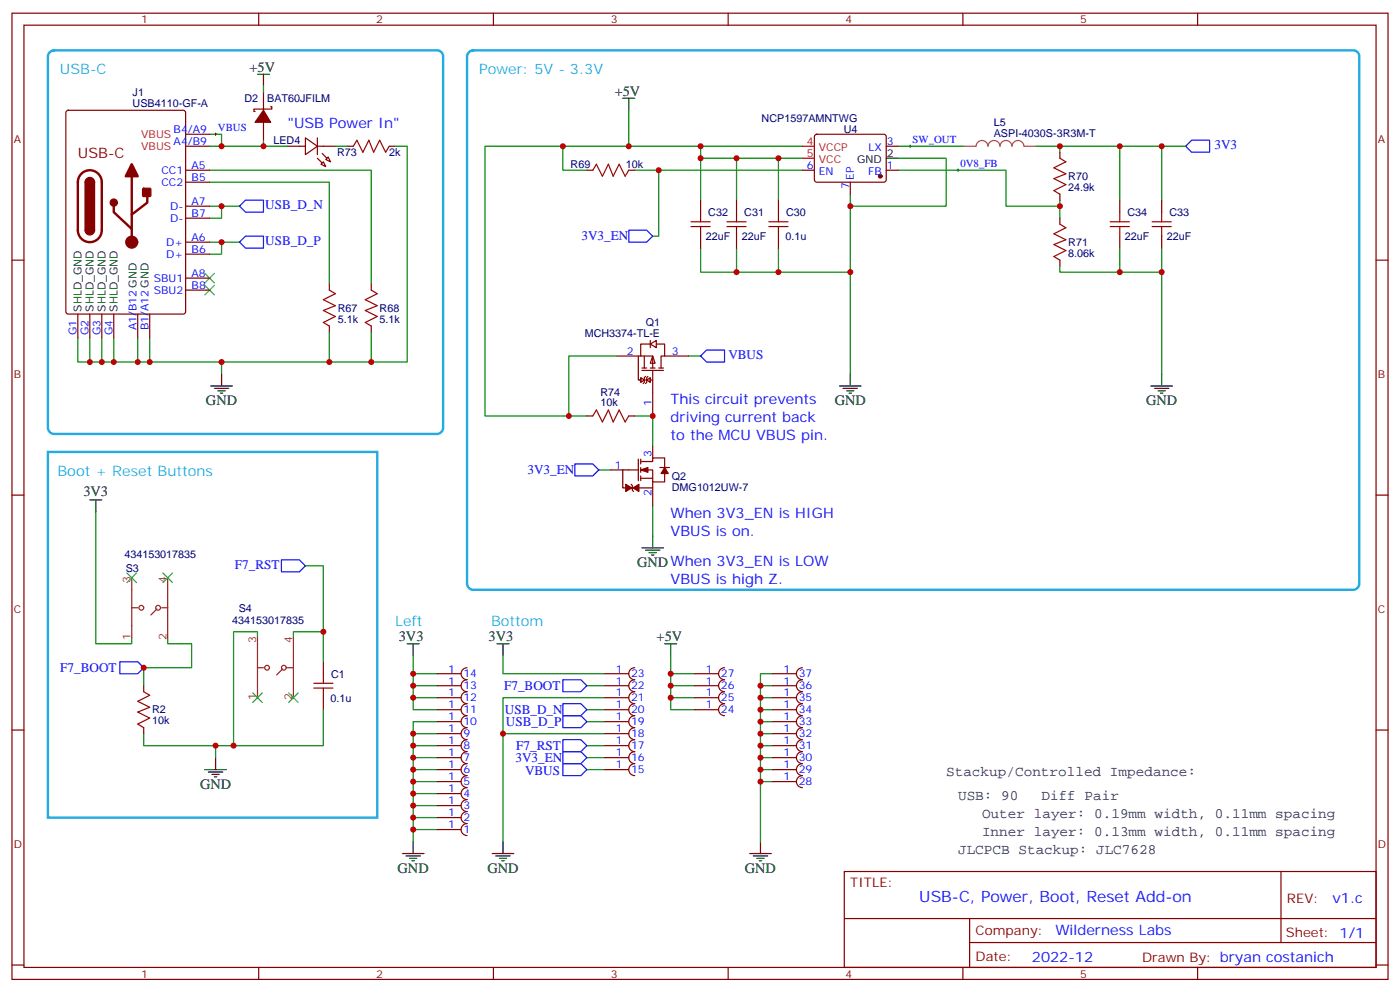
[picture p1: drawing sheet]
<svg xmlns="http://www.w3.org/2000/svg" width="412mm" height="292mm" viewBox="0 0 412 292" stroke-linecap="round" stroke-linejoin="round" font-family="sans-serif">
<g fill="none" stroke="#870000" stroke-width=".35">
<path d="M3.5 3.9h405.4v284.3h-405.4zM7.1 7.4h398.2v277.3h-398.2zM76.2 3.9v3.5M145.3 3.9v3.5M214.5 3.9v3.5M283.6 3.9v3.5M352.8 3.9v3.5M3.5 76.6h3.6M405.3 76.6h3.6M3.5 145.7h3.6M405.3 145.7h3.6M3.5 214.8h3.6"/>
<path d="M405.3 214.8h3.6M248.7 256.5h156.6v28.2h-156.6zM377.3 256.5v20.9M248.7 270.3h156.5M285.6 277.4h119.6M285.6 270.3v14.1M3.5 284h3.6M76.2 284.7v3.5M145.3 284.7v3.5M214.5 284.7v3.5M283.6 284.7v3.5M352.8 284.7v3.5"/>
<path d="M405.3 284h3.6"/>
</g>
<path d="M61.7 39.5h3.6v3.5M26.5 99.5v7M30 99.5v7M33.5 99.5v7M40.6 99.5v7M44.1 99.5v7M65.3 106.5v3.6M202.8 104.8h3.6" fill="none" stroke="#008700" stroke-width=".35"/>
<path d="M14.7 15.3l1.2-.5h112.9a1.76 1.76 0 0 1 1.7 1.8v109.3a1.89 1.89 0 0 1-1.7 1.8h-112.9a1.89 1.89 0 0 1-1.8-1.8v-109.3zM138.2 15.3l1.1-.5h259.3a1.76 1.76 0 0 1 1.8 1.8v155.2a1.89 1.89 0 0 1-1.8 1.8h-259.3a1.89 1.89 0 0 1-1.7-1.8v-155.2z" fill="none" stroke="#24abe3" stroke-width=".71"/>
<g fill="#fff" stroke="#870000" stroke-width=".35">
<path d="M192.3 104.8l.7 2.1h-1.4z"/>
<path d="M191.6 101.2l1.7-1v2.1z"/>
<path d="M190.5 111.8l1.1-.7v1.4z"/>
<path d="M188.7 111.1l1.1 .7-1.1 .7z"/>
</g>
<g fill="none" stroke="#870000" stroke-width=".35">
<path d="M19.6 32.7l.5-.2h33.9l.6 .4 .1 58.8-.5 .7h-34.1l-.6-.4-.1-58.8zM54.7 39.5h7M77.6 27.2v5.3M77.6 36v5.3M79.7 31.4h.4v.7h-5.3v.7h.3M240.1 39.7l.5-.2 20 .1 .5 .6-.1 13-.7 .4h-20l-.4-.7v-12.7zM54.7 43h7M54.7 50.1h7M54.7 53.6h7M84.7 43h5.3M90 40.6l3.5 2.4-3.5 2.5zM93.5 43h5.3"/>
<path d="M93.5 40.6v4.9M94.5 48.3l.7-.7 .8 1.4zM96.7 46.2l.7 1.4-1.4-.7zM102.3 43h1.8M114.7 43h1.7M172.9 50.1h1.7M185.2 50.1h1.8M206.4 58.9v3.5M217 58.9v3.5M229.3 58.9v3.5M236.4 50.1h3.5M250.5 53.6v3.6"/>
<path d="M261.1 43h3.5M261.1 50.1h3.5M312.2 44.8v1.8M312.2 57.2v1.7M329.8 58.9v3.5M342.2 58.9v3.5M54.7 60.7h7M54.7 64.2h7M54.7 71.3h7M54.7 74.8h7M206.4 69.5v3.5M217 69.5v3.5"/>
<path d="M229.3 69.5v3.5M312.2 64.2v1.8M312.2 76.6v1.7M329.8 69.5v3.5M342.2 69.5v3.5M22.9 92.4v7.1M26.5 92.4v7.1M30 92.4v7.1M33.5 92.4v7.1M40.6 92.4v7.1M44.1 92.4v7.1M54.7 81.8h7"/>
<path d="M54.7 85.4h7M97 83.6v1.8M97 96v1.7M109.4 83.6v1.8M109.4 96v1.7M181.7 104.8h7M188 104.8v7h1.1M188.4 111.8h.3M189.1 109h6.3M189.1 108.3h1.4M189.8 104.8v3.5M189.8 111.8h.7"/>
<path d="M190.1 110.8l-.3 .3v1.4l-.4 .4M190.9 110.8l-.4 .3v1.4l-.4 .4M191.2 111.8h1.1M191.6 101.2h-2.9v3.6h3.6v3.5M191.6 108.3h1.4M191.6 100.2v2.1M192.3 109v13.4M193.3 101.2h2.5v3.6h-1.1v3.5M194 108.3h1.4M195.8 104.8h7M172.9 122.4h1.7M179.9 138.3h3.5"/>
<path d="M185.2 122.4h1.8M185.2 138.3h2.8M188 135.1v6.4M188.7 135.8h3.6v-1h3.5v2.8M188.7 138.3h3.6v3.5h3.5v-2.5M188.7 135.1v1.4M188.7 137.6v1.4M192.3 131.2v3.6M194.4 137.6h2.8M188.7 140.8h3.6M188.7 140.1v1.4M192.3 141.8v7.1"/>
<path d="M95.2 194.7v3.6M128.8 198.3h7M137.6 196.5a1.76 1.76 0 0 0-1.8 1.8 1.76 1.76 0 0 0 1.8 1.7 1.76 1.76 0 0 0-1.8 1.8 1.76 1.76 0 0 0 1.8 1.8 1.76 1.76 0 0 0-1.8 1.7 1.76 1.76 0 0 0 1.8 1.8 1.76 1.76 0 0 0-1.8 1.7 1.76 1.76 0 0 0 1.8 1.8 1.76 1.76 0 0 0-1.8 1.8 1.76 1.76 0 0 0 1.8 1.7 1.76 1.76 0 0 0-1.8 1.8 1.76 1.76 0 0 0 1.8 1.8 1.76 1.76 0 0 0-1.8 1.7 1.76 1.76 0 0 0 1.8 1.8 1.76 1.76 0 0 0-1.8 1.8 1.76 1.76 0 0 0 1.8 1.7 1.76 1.76 0 0 0-1.8 1.8 1.76 1.76 0 0 0 1.8 1.7 1.76 1.76 0 0 0-1.8 1.8 1.76 1.76 0 0 0 1.8 1.8 1.76 1.76 0 0 0-1.8 1.7 1.76 1.76 0 0 0 1.8 1.8 1.76 1.76 0 0 0-1.8 1.8 1.76 1.76 0 0 0 1.8 1.7 1.76 1.76 0 0 0-1.8 1.8 1.76 1.76 0 0 0 1.8 1.8 1.76 1.76 0 0 0-1.8 1.7 1.76 1.76 0 0 0 1.8 1.8M178.2 198.3h7M187 196.5a1.76 1.76 0 0 0-1.8 1.8 1.76 1.76 0 0 0 1.8 1.7 1.76 1.76 0 0 0-1.8 1.8 1.76 1.76 0 0 0 1.8 1.8 1.76 1.76 0 0 0-1.8 1.7 1.76 1.76 0 0 0 1.8 1.8 1.76 1.76 0 0 0-1.8 1.7 1.76 1.76 0 0 0 1.8 1.8 1.76 1.76 0 0 0-1.8 1.8 1.76 1.76 0 0 0 1.8 1.7 1.76 1.76 0 0 0-1.8 1.8 1.76 1.76 0 0 0 1.8 1.8 1.76 1.76 0 0 0-1.8 1.7 1.76 1.76 0 0 0 1.8 1.8 1.76 1.76 0 0 0-1.8 1.8 1.76 1.76 0 0 0 1.8 1.7 1.76 1.76 0 0 0-1.8 1.8 1.76 1.76 0 0 0 1.8 1.7M204.6 198.3h7.1M213.4 196.5a1.76 1.76 0 0 0-1.7 1.8 1.76 1.76 0 0 0 1.7 1.7 1.76 1.76 0 0 0-1.7 1.8 1.76 1.76 0 0 0 1.7 1.8 1.76 1.76 0 0 0-1.7 1.7 1.76 1.76 0 0 0 1.7 1.8 1.76 1.76 0 0 0-1.7 1.7 1.76 1.76 0 0 0 1.7 1.8M227.5 198.3h7.1M236.4 196.5a1.76 1.76 0 0 0-1.8 1.8 1.76 1.76 0 0 0 1.8 1.7 1.76 1.76 0 0 0-1.8 1.8 1.76 1.76 0 0 0 1.8 1.8 1.76 1.76 0 0 0-1.8 1.7 1.76 1.76 0 0 0 1.8 1.8 1.76 1.76 0 0 0-1.8 1.7 1.76 1.76 0 0 0 1.8 1.8 1.76 1.76 0 0 0-1.8 1.8 1.76 1.76 0 0 0 1.8 1.7 1.76 1.76 0 0 0-1.8 1.8 1.76 1.76 0 0 0 1.8 1.8 1.76 1.76 0 0 0-1.8 1.7 1.76 1.76 0 0 0 1.8 1.8 1.76 1.76 0 0 0-1.8 1.8 1.76 1.76 0 0 0 1.8 1.7 1.76 1.76 0 0 0-1.8 1.8 1.76 1.76 0 0 0 1.8 1.7 1.76 1.76 0 0 0-1.8 1.8 1.76 1.76 0 0 0 1.8 1.8M42.3 201.8v1.8M42.3 214.1v1.8M95.2 205.3v3.5"/>
<path d="M128.8 219.4h7M128.8 215.9h7M128.8 205.3h7M128.8 208.8h7M128.8 212.4h7M128.8 201.8h7M178.2 219.4h7M178.2 215.9h7M178.2 205.3h7M178.2 208.8h7M178.2 212.4h7M178.2 201.8h7"/>
<path d="M204.6 205.3h7.1M204.6 208.8h7.1M204.6 201.8h7.1M227.5 219.4h7.1M227.5 215.9h7.1M227.5 205.3h7.1M227.5 208.8h7.1M227.5 212.4h7.1M227.5 201.8h7.1M128.8 230h7M128.8 223h7M128.8 226.5h7"/>
<path d="M128.8 237.1h7M128.8 233.5h7M178.2 223h7M178.2 226.5h7M227.5 230h7.1M227.5 223h7.1M227.5 226.5h7.1M128.8 240.6h7M128.8 244.1h7"/>
</g>
<g fill="none" stroke="#000" stroke-width=".35">
<path d="M75.8 21.9h3.6M77.6 21.9v3.5M183.4 28.9h3.6M185.2 28.9v3.6M261.1 46.6h3.5M62.1 113.6h6.3M63.1 114.3h4.3M64.2 115h2.1M64.9 115.7h.7M65.3 110.1v3.5M247.3 113.6h6.3M248.4 114.3h4.2"/>
<path d="M249.4 115h2.1M250.1 115.7h.7M250.5 110.1v3.5M339 113.6h6.4M340.1 114.3h4.2M341.1 115h2.2M341.8 115.7h.7M342.2 110.1v3.5M26.5 147.1h3.5M28.2 147.1v3.5M192.3 157.7v3.5M189.1 161.2h6.3"/>
<path d="M190.1 161.9h4.3M191.2 162.6h2.1M191.9 163.3h.7M119.9 189.4h3.6M121.7 189.4v3.6M146.4 189.4h3.5M148.2 189.4v3.6M195.8 189.4h3.5M197.6 189.4v3.6M60.3 226.5h6.4M61.4 227.2h4.2M62.4 227.9h2.2"/>
<path d="M63.1 228.6h.8M63.5 223v3.5M118.5 251.2h6.4M119.6 251.9h4.2M120.6 252.6h2.2M121.4 253.3h.7M121.7 247.6v3.6M145 251.2h6.3M146 251.9h4.3M147.1 252.6h2.1M147.8 253.3h.7M148.2 247.6v3.6"/>
<path d="M220.8 251.2h6.4M221.9 251.9h4.2M223 252.6h2.1M223.7 253.3h.7M224 247.6v3.6"/>
</g>
<g fill="none" stroke="#00f" stroke-width=".35">
<path d="M349.2 43l1.8-1.7h5.3v3.5h-5.3zM70.6 71.3l1.7-1.8h5.3v3.5h-5.3zM70.6 60.7l1.7-1.8h5.3v3.5h-5.3zM185.2 67.7h5.3l1.8 1.8-1.8 1.8h-5.3zM206.4 104.8l1.7-1.8h5.3v3.5h-5.3zM169.3 136.5h5.3l1.8 1.8-1.8 1.8h-5.3zM82.9 164.7h5.3l1.8 1.8-1.8 1.8h-5.3zM35.3 194.7h5.3l1.7 1.8-1.7 1.8h-5.3zM165.8 207.1h5.3l1.8 1.7-1.8 1.8h-5.3zM165.8 210.6h5.3l1.8 1.8-1.8 1.7h-5.3zM165.8 217.7h5.3l1.8 1.7-1.8 1.8h-5.3zM165.8 200h5.3l1.8 1.8-1.8 1.8h-5.3z"/>
<path d="M165.8 221.2h5.3l1.8 1.8-1.8 1.7h-5.3zM165.8 224.7h5.3l1.8 1.8-1.8 1.7h-5.3z"/>
</g>
<g fill="none" stroke="#008700" stroke-width=".35">
<path d="M77.6 25.4v1.8M185.2 32.5v10.5M61.7 50.1h47.7v33.5M61.7 53.6h35.3v30M77.6 41.3v1.7h-15.9M77.6 43h7.1M98.8 43h3.5M116.4 43h3.5v63.5h-10.5M165.8 43v7.1h7.1M187 50.1h49.4M194 50.1v19.4h-1.7M206.4 43v3.6h30"/>
<path d="M206.4 46.6v12.3M217 46.6v12.3M229.3 46.6v12.3M236.4 43h-93.5v79.4h30M250.5 57.2v52.9M264.6 50.1h31.7v10.6h15.9M264.6 46.6h14.1v14.1h-28.2M264.6 43h19.4M305.2 43h44M312.2 43v1.8M312.2 58.9v5.3M329.8 43v15.9"/>
<path d="M342.2 43v15.9M61.7 71.3h8.9M61.7 60.7h8.9M65.3 71.3v3.5h-3.6M65.3 60.7v3.5h-3.6M206.4 73v7.1h22.9M217 73v7.1M229.3 73v7.1h21.2M312.2 78.3v1.8h17.6M329.8 73v7.1h12.4M342.2 73v37.1M97 97.7v8.8h-74.1v-7"/>
<path d="M109.4 97.7v8.8h-12.4M181.7 104.8h-14.1v17.6M176.4 138.3h3.5M187 122.4h5.3v8.8M28.2 150.6v38.8h10.6v-1.7M192.3 148.9v8.8M90 166.5h5.2v19.4h-8.8v1.8M49.4 187.7v1.7h7v7.1h-14.1v5.3M75.8 187.7v-1.8h-7v33.5h-5.3M95.2 185.9v8.8M121.7 193v15.8h7.1M121.7 198.3h7.1"/>
<path d="M148.2 193v5.3h30M197.6 193v15.8h7M197.6 198.3h7M227.5 198.3h-3.5v49.3M42.3 215.9v3.5h21.2v3.6M95.2 208.8v10.6h-26.4M121.7 201.8h7.1M121.7 219.4h7.1M121.7 205.3h7.1M121.7 215.9h7.1M128.8 212.4h-7.1v35.2M172.9 208.8h5.3"/>
<path d="M172.9 212.4h5.3M172.9 201.8h5.3M172.9 219.4h5.3M178.2 215.9h-30v31.7M178.2 205.3h-30v10.6M197.6 201.8h7M197.6 205.3h7M224 208.8h3.5M224 212.4h3.5M224 201.8h3.5M224 219.4h3.5M224 205.3h3.5"/>
<path d="M224 215.9h3.5M121.7 223h7.1M121.7 226.5h7.1M121.7 230h7.1M121.7 233.5h7.1M121.7 237.1h7.1M172.9 223h5.3M172.9 226.5h5.3M224 223h3.5M224 226.5h3.5M224 230h3.5M121.7 240.6h7.1"/>
<path d="M121.7 244.1h7.1"/>
</g>
<g fill="none" stroke="#a10000" stroke-width=".35">
<path d="M104.1 43l1-1.7 1.8 3.5 1.8-3.5 1.4 3.5 1.7-3.5 1.8 3.5 1.1-1.8M174.6 50.1l1.1-1.8 1.7 3.6 1.8-3.6 1.4 3.6 1.8-3.6 1.7 3.6 1.1-1.8M312.2 46.6l1.8 1-3.6 1.8 3.6 1.8-3.6 1.4 3.6 1.7-3.6 1.8 1.8 1.1M203.6 66.7h5.6M203.6 65.3h5.6M206.4 62.4v2.9M206.4 66.7v2.8M214.1 66.7h5.7M214.1 65.3h5.7M217 62.4v2.9M217 66.7v2.8M226.5 66.7h5.6"/>
<path d="M226.5 65.3h5.6M229.3 62.4v2.9M229.3 66.7v2.8M312.2 66l1.8 1-3.6 1.8 3.6 1.8-3.6 1.4 3.6 1.7-3.6 1.8 1.8 1.1M327 66.7h5.7M327 65.3h5.7M329.8 62.4v2.9M329.8 66.7v2.8M339.4 66.7h5.6M339.4 65.3h5.6M342.2 62.4v2.9M342.2 66.7v2.8"/>
<path d="M97 85.4l1.8 1-3.6 1.8 3.6 1.8-3.6 1.4 3.6 1.7-3.6 1.8 1.8 1.1M109.4 85.4l1.7 1-3.5 1.8 3.5 1.8-3.5 1.4 3.5 1.7-3.5 1.8 1.8 1.1M174.6 122.4l1.1-1.8 1.7 3.6 1.8-3.6 1.4 3.6 1.8-3.6 1.7 3.6 1.1-1.8M95.2 198.3v2.8M42.3 203.6l1.8 1-3.5 1.8 3.5 1.7-3.5 1.4 3.5 1.8-3.5 1.8 1.7 1M92.4 202.5h5.7M92.4 201.1h5.7M95.2 202.5v2.8"/>
</g>
<g fill="#870000" stroke="#870000" stroke-width=".35">
<path d="M188.7 138.3l2.2-.7v1.4z"/>
<path d="M195.8 137.6l1 1.7h-2.1z"/>
<path d="M186.4 143.6l1.8-1.1v2.1z"/>
<path d="M184.3 142.5l1.8 1.1-1.8 1z"/>
<path d="M94.9 45.2l1.4 1.4z"/>
<path d="M93.5 46.6l1.4 1.4z"/>
<path d="M25 67.7h2.9a1.41 1.41 0 0 1-1.4 1.4 1.41 1.41 0 0 1-1.5-1.4z"/>
<path d="M25.3 52.8a1.41 1.41 0 0 1 1.6-.5 1.41 1.41 0 0 1 1 1.3h-2.9z"/>
<path d="M25 53.6h2.9v14.1h-2.9z"/>
<path d="M42 55.6l.3-.2h2l.1 .3v2l-.3 .2-1.9-.1-.2-.3z"/>
<path d="M77.6 32.5l2.1 3.5h-4.6z"/>
<circle cx="259.3" cy="51.9" r=".53"/>
<circle cx="38.8" cy="71.3" r="1.76"/>
<circle cx="33.5" cy="59.6" r="1.06"/>
</g>
<path d="M185.2 138.3h-1.8v5.3h.7M185.9 142.5l.4 .4v1.4l.3 .3M188.4 143.6h3.9" fill="none" stroke="#600" stroke-width=".35"/>
<path d="M63.1 39.5h.8M63.5 39.2v.7M267.8 43h.7M268.1 42.7v.7M281.9 50.1h.7M282.2 49.7v.7" fill="none" stroke="#000" stroke-width=".29"/>
<path d="M284 43h3.5a1.77 1.77 0 0 1 1.8-1.7 1.77 1.77 0 0 1 1.7 1.7 1.77 1.77 0 0 1 1.8-1.7 1.77 1.77 0 0 1 1.8 1.7 1.77 1.77 0 0 1 1.7-1.7 1.77 1.77 0 0 1 1.8 1.7 1.77 1.77 0 0 1 1.8-1.7 1.77 1.77 0 0 1 1.7 1.7h3.6" fill="none" stroke="#a64a4a" stroke-width=".35"/>
<path d="M236.4 43h3.5M236.4 46.6h3.5" fill="none" stroke="#f00" stroke-width=".35"/>
<path d="M60.3 80.4l2.8 2.9M60.3 84l2.8 2.8M63.1 80.4l-2.8 2.9M63.1 84l-2.8 2.8M37.4 168.6l2.8 2.8M40.2 168.6l-2.8 2.8M48 168.6l2.8 2.8M50.8 168.6l-2.8 2.8M74.4 203.9l2.9 2.8M77.3 203.9l-2.9 2.8M85 203.9l2.8 2.8M87.8 203.9l-2.8 2.8" fill="none" stroke="#3c3" stroke-width=".35"/>
<path d="M14.1 133h97v107.6h-97z" fill="none" stroke="#24abe3" stroke-width=".71"/>
<g fill="none" stroke="#8c2424" stroke-width=".35">
<path d="M38.8 170v17.7M38.8 178.9h1.8M46.2 179.2l-1.8 1.8M47.6 178.9h1.8M49.4 170v17.7M75.8 187.7v17.6M75.8 196.5h1.8M83.3 196.8l-1.8 1.8M84.7 196.5h1.7M86.4 187.7v17.6"/>
<circle cx="41.6" cy="178.9" r=".71"/>
<circle cx="46.6" cy="178.9" r=".71"/>
<circle cx="78.7" cy="196.5" r=".71"/>
<circle cx="83.6" cy="196.5" r=".71"/>
</g>
<path d="M24 51.1a3.5 3.5 0 0 1 3.8-.7 3.5 3.5 0 0 1 2.2 3.2v14.1a3.5 3.5 0 0 1-3.5 3.6 3.5 3.5 0 0 1-3.6-3.6v-14.1a3.5 3.5 0 0 1 1.1-2.5zM38.8 52.2v17.3M43.4 57.9v1.7l-4.6 3.5M33.5 60.7v1.7l5.3 5" fill="none" stroke="#870000" stroke-width=".71"/>
<path d="M38.8 48.3l1.8 3.6h-3.6z" fill="#870000" stroke="#870000" stroke-width=".71"/>
<g fill="#c00">
<circle cx="44.1" cy="106.5" r=".88"/>
<circle cx="40.6" cy="106.5" r=".88"/>
<circle cx="33.5" cy="106.5" r=".88"/>
<circle cx="30" cy="106.5" r=".88"/>
<circle cx="26.5" cy="106.5" r=".88"/>
<circle cx="65.3" cy="106.5" r=".88"/>
<circle cx="206.4" cy="43" r=".88"/>
<circle cx="165.8" cy="43" r=".88"/>
<circle cx="192.3" cy="122.4" r=".88"/>
<circle cx="167.6" cy="122.4" r=".88"/>
<circle cx="97" cy="106.5" r=".88"/>
<circle cx="312.2" cy="60.7" r=".88"/>
<circle cx="312.2" cy="43" r=".88"/>
<circle cx="329.8" cy="80.1" r=".88"/>
<circle cx="329.8" cy="43" r=".88"/>
<circle cx="342.2" cy="80.1" r=".88"/>
<circle cx="342.2" cy="43" r=".88"/>
<circle cx="206.4" cy="46.6" r=".88"/>
<circle cx="217" cy="46.6" r=".88"/>
<circle cx="217" cy="80.1" r=".88"/>
<circle cx="229.3" cy="80.1" r=".88"/>
<circle cx="194" cy="50.1" r=".88"/>
<circle cx="229.3" cy="46.6" r=".88"/>
<circle cx="250.5" cy="80.1" r=".88"/>
<circle cx="250.5" cy="60.7" r=".88"/>
<circle cx="65.3" cy="71.3" r=".88"/>
<circle cx="65.3" cy="60.7" r=".88"/>
<circle cx="63.5" cy="219.4" r=".88"/>
<circle cx="42.3" cy="196.5" r=".88"/>
<circle cx="95.3" cy="185.9" r=".88"/>
<circle cx="68.8" cy="219.4" r=".88"/>
<circle cx="65.3" cy="43" r=".88"/>
<circle cx="185.2" cy="43" r=".88"/>
<circle cx="148.2" cy="215.9" r=".88"/>
<circle cx="224" cy="201.8" r=".88"/>
<circle cx="224" cy="205.3" r=".88"/>
<circle cx="224" cy="208.8" r=".88"/>
<circle cx="224" cy="212.4" r=".88"/>
<circle cx="224" cy="215.9" r=".88"/>
<circle cx="224" cy="219.4" r=".88"/>
<circle cx="224" cy="223" r=".88"/>
<circle cx="224" cy="226.5" r=".88"/>
<circle cx="224" cy="230" r=".88"/>
<circle cx="197.6" cy="201.8" r=".88"/>
<circle cx="197.6" cy="198.3" r=".88"/>
<circle cx="197.6" cy="205.3" r=".88"/>
<circle cx="121.7" cy="198.3" r=".88"/>
<circle cx="121.7" cy="201.8" r=".88"/>
<circle cx="121.7" cy="205.3" r=".88"/>
<circle cx="121.7" cy="215.9" r=".88"/>
<circle cx="121.7" cy="219.4" r=".88"/>
<circle cx="121.7" cy="223" r=".88"/>
<circle cx="121.7" cy="226.5" r=".88"/>
<circle cx="121.7" cy="230" r=".88"/>
<circle cx="121.7" cy="233.5" r=".88"/>
<circle cx="121.7" cy="237.1" r=".88"/>
<circle cx="121.7" cy="240.6" r=".88"/>
<circle cx="121.7" cy="244.1" r=".88"/>
<circle cx="77.6" cy="43" r=".88"/>
<circle cx="109.4" cy="106.5" r=".88"/>
</g>
<text font-size="4.6" fill="#00f" x="270.8" y="265.5">USB-C, Power, Boot, Reset Add-on</text>
<g font-size="4.2" fill="#23abe3">
<text x="17.6" y="21.9">USB-C</text>
<text x="141.1" y="21.9">Power: 5V - 3.3V</text>
<text x="16.9" y="140.1">Boot + Reset Buttons</text>
<text x="116.4" y="184.1">Left</text>
<text x="144.6" y="184.1">Bottom</text>
</g>
<g font-size="4.2">
<text x="73.5" y="21.2">+5V</text>
<text x="181.1" y="28.2">+5V</text>
<text x="60.7" y="119.2">GND</text>
<text x="245.9" y="119.2">GND</text>
<text x="337.6" y="119.2">GND</text>
<text x="24.6" y="146">3V3</text>
<text x="187.7" y="166.9">GNDWhen 3V3_EN is LOW</text>
<text x="117.5" y="188.7">3V3</text>
<text x="143.9" y="188.7">3V3</text>
<text x="193.4" y="188.8">+5V</text>
<text x="58.9" y="232.1">GND</text>
<text x="117.1" y="256.8">GND</text>
<text x="143.6" y="256.8">GND</text>
<text x="219.4" y="256.8">GND</text>
</g>
<g font-size="4.2" fill="#00f">
<text x="84.7" y="37.7">&quot;USB Power In&quot;</text>
<text x="197.6" y="118.9">This circuit prevents</text>
<text x="197.6" y="124.2">driving current back</text>
<text x="197.6" y="129.5">to the MCU VBUS pin.</text>
<text x="197.6" y="152.4">When 3V3_EN is HIGH</text>
<text x="197.6" y="157.7">VBUS is on.</text>
<text x="197.6" y="171.8">VBUS is high Z.</text>
<text x="392.5" y="265.7">v1.c</text>
<text x="310.9" y="275.3">Wilderness Labs</text>
<text x="304" y="283.1">2022-12</text>
</g>
<text font-size="4.2" fill="#800" x="22.9" y="46.6">USB-C</text>
<g font-size="4.2" fill="#333">
<text x="278.7" y="228.2">Stackup/Controlled Impedance:</text>
<text x="282.2" y="235.3">USB: 90</text>
<text x="306.8" y="235.3">Diff Pair</text>
<text x="289.3" y="245.9">Inner layer: 0.13mm width, 0.11mm spacing</text>
<text x="289.3" y="240.6">Outer layer: 0.19mm width, 0.11mm spacing</text>
<text x="282.2" y="251.2">JLCPCB Stackup: JLC7628</text>
</g>
<g font-size="3.9" fill="#00f">
<text x="357.7" y="43.9">3V3</text>
<text x="78.1" y="61.4">USB_D_N</text>
<text x="78.1" y="72">USB_D_P</text>
<text x="171.3" y="70.7">3V3_EN</text>
<text x="214.6" y="105.7">VBUS</text>
<text x="155.4" y="139.5">3V3_EN</text>
<text x="69.2" y="167.4">F7_RST</text>
<text x="17.8" y="197.7">F7_BOOT</text>
<text x="148.5" y="203.1">F7_BOOT</text>
<text x="148.7" y="210.1">USB_D_N</text>
<text x="149" y="213.6">USB_D_P</text>
<text x="152.1" y="220.7">F7_RST</text>
<text x="151.9" y="224.2">3V3_EN</text>
<text x="154.7" y="228.1">VBUS</text>
</g>
<g font-size="3.9" fill="#800">
<text x="250.5" y="261.1">TITLE:</text>
<text x="379.1" y="265.7">REV:</text>
<text x="287.4" y="275.3">Company:</text>
<text x="378.7" y="275.9">Sheet: 1/1</text>
<text x="287.4" y="282.9">Date:</text>
<text x="336.4" y="283">Drawn By: bryan costanich</text>
</g>
<g font-size="3.2" fill="#800">
<text x="41.6" y="6.9">1</text>
<text x="110.8" y="6.9">2</text>
<text x="179.9" y="6.9">3</text>
<text x="249.1" y="6.9">4</text>
<text x="318.2" y="6.9">5</text>
<text x="4.1" y="42">A</text>
<text x="405.9" y="42">A</text>
<text x="4.1" y="111.1">B</text>
<text x="405.9" y="111.1">B</text>
<text x="4.1" y="180.3">C</text>
<text x="405.9" y="180.3">C</text>
<text x="4.1" y="249.4">D</text>
<text x="405.9" y="249.4">D</text>
<text x="41.6" y="287.7">1</text>
<text x="110.8" y="287.7">2</text>
<text x="179.9" y="287.7">3</text>
<text x="249.1" y="287.7">4</text>
<text x="318.2" y="287.7">5</text>
</g>
<g font-size="3.2" fill="#000080">
<text x="39.1" y="28.2">J1</text>
<text x="39.1" y="31.4">USB4110-GF-A</text>
<text x="72" y="30.1">D2</text>
<text x="78.7" y="30.1">BAT60JFILM</text>
<text x="224.4" y="35.8">NCP1597AMNTWG</text>
<text x="248.5" y="39">U4</text>
<text x="292.7" y="40.3">ASPI-4030S-3R3M-T</text>
<text x="292.7" y="37.1">L5</text>
<text x="80.5" y="42.4">LED4</text>
<text x="99.3" y="45.9">R73</text>
<text x="114.7" y="45.9">2k</text>
<text x="168.1" y="49.5">R69</text>
<text x="184.3" y="49.5">10k</text>
<text x="314.7" y="53">R70</text>
<text x="314.7" y="56.2">24.9k</text>
<text x="208.6" y="63.6">C32</text>
<text x="219.2" y="63.6">C31</text>
<text x="231.6" y="63.6">C30</text>
<text x="332.1" y="63.6">C34</text>
<text x="344.5" y="63.6">C33</text>
<text x="207.9" y="70.6">22uF</text>
<text x="218.5" y="70.6">22uF</text>
<text x="231.4" y="70.6">0.1u</text>
<text x="331.4" y="70.6">22uF</text>
<text x="343.7" y="70.6">22uF</text>
<text x="314.7" y="75.6">8.06k</text>
<text x="314.7" y="72.4">R71</text>
<text x="99.5" y="95">5.1k</text>
<text x="99.5" y="91.8">R67</text>
<text x="111.8" y="95">5.1k</text>
<text x="111.8" y="91.8">R68</text>
<text x="190.2" y="96">Q1</text>
<text x="172.2" y="99.1">MCH3374-TL-E</text>
<text x="176.9" y="119.6">10k</text>
<text x="176.9" y="116.4">R74</text>
<text x="197.9" y="141.2">Q2</text>
<text x="197.9" y="144.4">DMG1012UW-7</text>
<text x="36.6" y="164.1">434153017835</text>
<text x="37" y="168.3">S3</text>
<text x="68.4" y="183.5">434153017835</text>
<text x="70.3" y="180">S4</text>
<text x="97.5" y="199.4">C1</text>
<text x="44.8" y="209.9">R2</text>
<text x="97.3" y="206.5">0.1u</text>
<text x="44.8" y="213.2">10k</text>
</g>
<g font-size="3.2" fill="#f00">
<text x="41.6" y="40.6">VBUS</text>
<text x="41.6" y="44.1">VBUS</text>
<text x="237.7" y="42.7">4</text>
<text x="237.7" y="46.2">5</text>
<text x="241.2" y="44.4">VCCP</text>
<text x="241.2" y="48">VCC</text>
</g>
<g font-size="3.2" fill="#00f">
<text x="51.2" y="39.2">B4/A9</text>
<text x="64.2" y="38.6">VBUS</text>
<text x="51.2" y="42.7">A4/B9</text>
<text x="255.8" y="44.4">LX</text>
<text x="261.2" y="42.7">3</text>
<text x="268.8" y="42.2">SW_OUT</text>
<text x="47.5" y="51.2">CC1</text>
<text x="56.4" y="49.7">A5</text>
<text x="56.4" y="53.3">B5</text>
<text x="237.7" y="49.7">6</text>
<text x="241.2" y="51.5">EN</text>
<text x="251.5" y="52.9" transform="rotate(-90 251.5 52.9)">EP</text>
<text x="255.8" y="51.5">FB</text>
<text x="261.2" y="49.7">1</text>
<text x="282.9" y="49.2">0V8_FB</text>
<text x="47.5" y="54.7">CC2</text>
<text x="250.1" y="55.6" transform="rotate(-90 250.1 55.6)">7</text>
<text x="50.1" y="61.7">D-</text>
<text x="50.1" y="65.3">D-</text>
<text x="56.4" y="60.3">A7</text>
<text x="56.4" y="63.9">B7</text>
<text x="56.4" y="70.9">A6</text>
<text x="48.9" y="72.3">D+</text>
<text x="48.9" y="75.8">D+</text>
<text x="56.4" y="74.4">B6</text>
<text x="45.3" y="82.9">SBU1</text>
<text x="56.4" y="81.5">A8</text>
<text x="45.3" y="86.4">SBU2</text>
<text x="56.4" y="85">B8</text>
<text x="22.6" y="98.7" transform="rotate(-90 22.6 98.7)">G1</text>
<text x="26.1" y="98.7" transform="rotate(-90 26.1 98.7)">G2</text>
<text x="29.6" y="98.7" transform="rotate(-90 29.6 98.7)">G3</text>
<text x="33.2" y="98.7" transform="rotate(-90 33.2 98.7)">G4</text>
<text x="40.2" y="97.2" transform="rotate(-90 40.2 97.2)">A1/B12 GND</text>
<text x="43.7" y="97.2" transform="rotate(-90 43.7 97.2)">B1/A12 GND</text>
<text x="184.6" y="104.4">2</text>
<text x="197.9" y="104.4">3</text>
<text x="191.9" y="119.5" transform="rotate(-90 191.9 119.5)">1</text>
<text x="181.1" y="137.9">1</text>
<text x="191.9" y="134.4" transform="rotate(-90 191.9 134.4)">3</text>
<text x="191.9" y="145.9" transform="rotate(-90 191.9 145.9)">2</text>
<text x="132" y="197.9">1</text>
<text x="181.4" y="197.9">1</text>
<text x="207.9" y="197.9">1</text>
<text x="230.8" y="197.9">1</text>
<text x="132" y="201.4">1</text>
<text x="136.5" y="199.3">14</text>
<text x="136.5" y="202.8">13</text>
<text x="181.4" y="201.4">1</text>
<text x="185.9" y="199.3">23</text>
<text x="185.9" y="202.8">22</text>
<text x="207.9" y="201.4">1</text>
<text x="212.4" y="202.8">26</text>
<text x="212.4" y="199.3">27</text>
<text x="230.8" y="201.4">1</text>
<text x="235.3" y="202.8">36</text>
<text x="235.3" y="199.3">37</text>
<text x="132" y="205">1</text>
<text x="132" y="208.5">1</text>
<text x="136.5" y="206.4">12</text>
<text x="136.5" y="209.9">11</text>
<text x="181.4" y="208.5">1</text>
<text x="181.4" y="205">1</text>
<text x="185.9" y="209.9">20</text>
<text x="185.9" y="206.4">21</text>
<text x="207.9" y="205">1</text>
<text x="207.9" y="208.5">1</text>
<text x="212.4" y="206.4">25</text>
<text x="212.4" y="209.9">24</text>
<text x="230.8" y="205">1</text>
<text x="230.8" y="208.5">1</text>
<text x="235.3" y="206.4">35</text>
<text x="235.3" y="209.9">34</text>
<text x="132" y="212">1</text>
<text x="132" y="215.5">1</text>
<text x="136.5" y="213.4">10</text>
<text x="181.4" y="212">1</text>
<text x="181.4" y="215.5">1</text>
<text x="185.9" y="213.4">19</text>
<text x="230.8" y="215.5">1</text>
<text x="230.8" y="212">1</text>
<text x="235.3" y="213.4">33</text>
<text x="132" y="219.1">1</text>
<text x="136.5" y="217">9</text>
<text x="136.5" y="220.5">8</text>
<text x="181.4" y="219.1">1</text>
<text x="185.9" y="217">18</text>
<text x="185.9" y="220.5">17</text>
<text x="230.8" y="219.1">1</text>
<text x="235.3" y="220.5">31</text>
<text x="235.3" y="217">32</text>
<text x="132" y="222.6">1</text>
<text x="132" y="226.1">1</text>
<text x="136.5" y="224">7</text>
<text x="136.5" y="227.5">6</text>
<text x="181.4" y="226.1">1</text>
<text x="181.4" y="222.6">1</text>
<text x="185.9" y="227.5">15</text>
<text x="185.9" y="224">16</text>
<text x="230.8" y="222.6">1</text>
<text x="230.8" y="226.1">1</text>
<text x="235.3" y="224">30</text>
<text x="235.3" y="227.5">29</text>
<text x="132" y="233.2">1</text>
<text x="132" y="229.7">1</text>
<text x="136.5" y="231.1">5</text>
<text x="230.8" y="229.7">1</text>
<text x="235.3" y="231.1">28</text>
<text x="132" y="236.7">1</text>
<text x="136.5" y="238.1">3</text>
<text x="136.5" y="234.6">4</text>
<text x="132" y="240.2">1</text>
<text x="132" y="243.8">1</text>
<text x="136.5" y="241.7">2</text>
<text x="136.5" y="245.2">1</text>
</g>
<g font-size="3.2">
<text x="252.5" y="48">GND</text>
<text x="261.2" y="46.2">2</text>
<text x="24" y="91.7" transform="rotate(-90 24 91.7)">SHLD_GND</text>
<text x="27.5" y="91.7" transform="rotate(-90 27.5 91.7)">SHLD_GND</text>
<text x="31" y="91.7" transform="rotate(-90 31 91.7)">SHLD_GND</text>
<text x="34.6" y="91.7" transform="rotate(-90 34.6 91.7)">SHLD_GND</text>
</g>
<g font-size="3.2" fill="#8d2323">
<text x="38.5" y="171.4" transform="rotate(-90 38.5 171.4)">3</text>
<text x="49" y="171.4" transform="rotate(-90 49 171.4)">4</text>
<text x="38.5" y="188.3" transform="rotate(-90 38.5 188.3)">1</text>
<text x="49" y="188.3" transform="rotate(-90 49 188.3)">2</text>
<text x="75.5" y="189.1" transform="rotate(-90 75.5 189.1)">3</text>
<text x="86.1" y="189.1" transform="rotate(-90 86.1 189.1)">4</text>
<text x="75.5" y="205.9" transform="rotate(-90 75.5 205.9)">1</text>
<text x="86.1" y="205.9" transform="rotate(-90 86.1 205.9)">2</text>
</g>
</svg>
